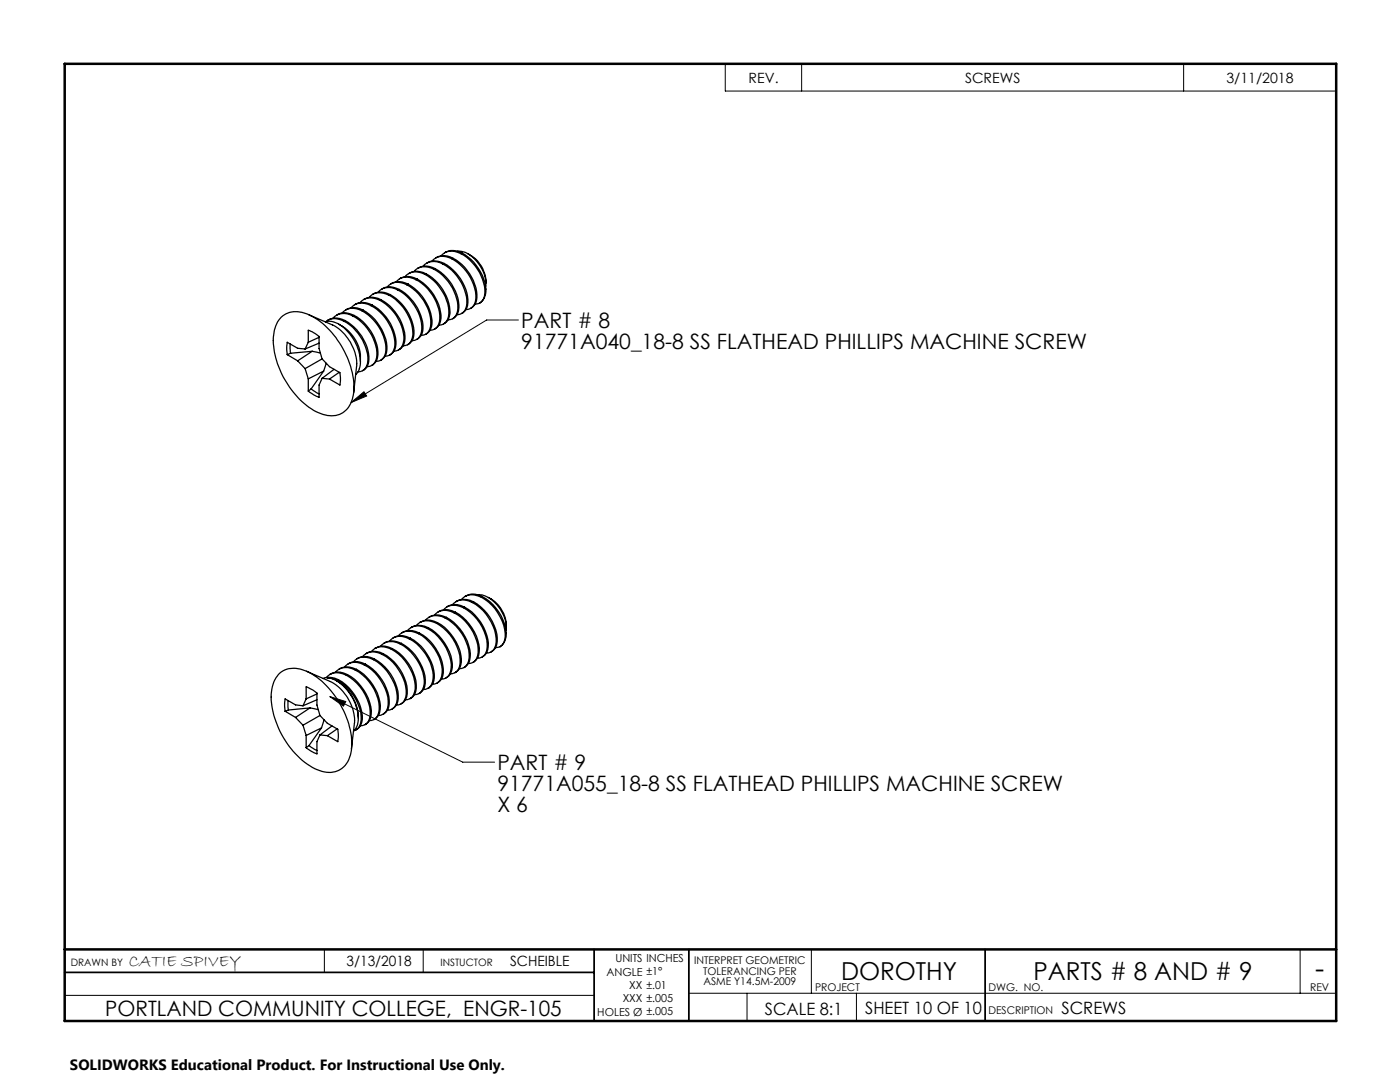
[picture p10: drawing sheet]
<svg xmlns="http://www.w3.org/2000/svg" width="279mm" height="216mm" viewBox="0 0 279 216" stroke-linecap="round" stroke-linejoin="round" font-family="sans-serif">
<g fill="none" stroke="#000" stroke-width=".2">
<path d="M144.7 12.7h122v5.5h-122zM160 12.7v5.5M236.2 12.7v5.5M103.5 63.9h-6.4l-27 16.4M70.1 80.3l2.5-2.1 .6 .8zM65.8 139l26.6 13.1h6.3M65.8 139l3.2 1-.5 .9zM12.9 198.6h105.7M64.7 189.4v4.6M84.5 189.4v4.6M137.5 198.2h129.2M149.1 198.2v5.5"/>
<path d="M161.9 189.4v8.8M170.9 198.2v5.5M259.5 189.4v8.8"/>
</g>
<path d="M12.9 194h105.7M118.6 189.4v14.3M137.5 189.4v14.3M196.6 189.4v14.3" fill="none" stroke="#000" stroke-width=".35"/>
<path d="M12.9 12.7h253.8v191h-253.8zM12.9 189.4h253.8" fill="none" stroke="#000" stroke-width=".5"/>
<path d="M70.1 80.3l2.5-2.1 .6 .8zM65.8 139l3.2 1-.5 .9z" fill="#000"/>
<g fill="none" stroke="#000" stroke-width=".25">
<path d="M72.6 59.8l.2-.1a3.3 3.3 0 0 1 3.3 .1M74.4 58.7l.2-.1a3.6 3.6 0 0 1 3.3 .2M75.8 59.9a3 3 0 0 0-3.9 .5M75.8 59.9a9.4 9.4 0 0 1 4.8 7.9 2 2 0 0 1-2 2.2M76.1 59.8a9 9 0 0 1 4.7 8.4 2.13 2.13 0 0 1-1.2 1.6M76.1 59.8l-.3 .1M76.2 57.7a3.2 3.2 0 0 1 3.5 0M77.6 58.9a3.1 3.1 0 0 0-3.9 .4M77.6 58.9a9 9 0 0 1 4.7 8.4 1.88 1.88 0 0 1-1.9 1.7M77.9 58.8a9.1 9.1 0 0 1 4.7 8.4 2.13 2.13 0 0 1-1.2 1.6M77.9 58.8l-.3 .1M78 56.7l.2-.1a3.4 3.4 0 0 1 3.3 .1"/>
<path d="M79.4 57.9a3 3 0 0 0-3.9 .4M79.4 57.9a9 9 0 0 1 4.7 8.4 1.87 1.87 0 0 1-1.9 1.7M79.7 57.7a9 9 0 0 1 4.6 8.4 2.15 2.15 0 0 1-1.2 1.6M79.7 57.7l-.3 .2M79.7 55.6l.3-.1a3.6 3.6 0 0 1 3.3 .2M81.2 56.8a2.97 2.97 0 0 0-3.9 .5M81.2 56.8a9.1 9.1 0 0 1 4.7 8.4 1.88 1.88 0 0 1-1.9 1.7M81.5 56.7a9.5 9.5 0 0 1 4.7 7.8 2.35 2.35 0 0 1-1.3 2.2M81.5 56.7l-.3 .1M81.5 54.6a3.2 3.2 0 0 1 3.6 0M83 55.8a3 3 0 0 0-3.9 .4M83 55.8a9 9 0 0 1 4.7 8.4 1.94 1.94 0 0 1-1.9 1.7"/>
<path d="M83.3 55.7a9.4 9.4 0 0 1 4.7 7.8 2.53 2.53 0 0 1-1.3 2.2M83.3 55.7l-.3 .1M83.3 53.6l.3-.2a3.3 3.3 0 0 1 3.2 .2M84.8 54.8a2.97 2.97 0 0 0-3.9 .4M84.8 54.8a9.1 9.1 0 0 1 4.7 8.3 1.94 1.94 0 0 1-1.9 1.8M85.1 54.6a9 9 0 0 1 4.6 8.4 2.13 2.13 0 0 1-1.2 1.6M85.1 54.6l-.3 .2M85.1 52.5a3.2 3.2 0 0 1 3.5 .1M86.6 53.7a3 3 0 0 0-3.9 .5M86.6 53.7a9 9 0 0 1 4.7 8.4 1.95 1.95 0 0 1-1.9 1.7M86.8 53.6a9.1 9.1 0 0 1 4.7 8.4 2.29 2.29 0 0 1-1.2 1.6M86.8 53.6l-.2 .1"/>
<path d="M86.9 51.5l.2-.1a3.3 3.3 0 0 1 3.3 .1M88.4 52.7a3 3 0 0 0-3.9 .4M88.4 52.7a9 9 0 0 1 4.7 8.4 1.94 1.94 0 0 1-1.9 1.7M88.6 52.6a9 9 0 0 1 4.7 8.4 1.96 1.96 0 0 1-1.2 1.5M88.6 52.6l-.2 .1M88.7 50.4l.2-.1a3.6 3.6 0 0 1 3.3 .2M90.2 51.6a3 3 0 0 0-4 .5M90.2 51.6a9.1 9.1 0 0 1 4.7 8.4 1.87 1.87 0 0 1-1.9 1.7M90.4 51.5a9 9 0 0 1 4.7 8.4 2.22 2.22 0 0 1-1.2 1.6M90.4 51.5l-.2 .1M91.3 50.1a5 5 0 0 1 4.4 2.9 6.1 6.1 0 0 1 1.2 4.1M92 50.6a3.1 3.1 0 0 0-4 .4"/>
<path d="M92 50.6a9 9 0 0 1 4.7 8.4 2.09 2.09 0 0 1-1 1.5M92.2 50.5a9.2 9.2 0 0 1 4.7 8 2.72 2.72 0 0 1-1.2 2M92.2 50.5l-.2 .1M93.4 50.7a6.4 6.4 0 0 1 3.6 5.8M56.1 63.3a4.8 4.8 0 0 1 5.6-.5 17.2 17.2 0 0 1 8.9 15.5 4.8 4.8 0 0 1-3.6 4.6 9 9 0 0 1-7.2-3.2 18 18 0 0 1-5.3-12.3 6.3 6.3 0 0 1 1.6-4.1zM57.3 70.8l2.1 1.2M57.9 68.7l.1 1.8M58 70.5l-.7 .3M59.4 72l1.5 1.6M60.9 69.6l-1.5-.1-2.1-1.2-.1 .9 .1 1.6M60.9 73.6l.6 2M61.5 68.3v-2.4l.8 .3 1.4 .9v2.4l.6 2.1"/>
<path d="M61.5 68.3l-.6 1.3M61.5 75.6v2.4M61.6 62.8l4.8 2a9.1 9.1 0 0 1 4.8 8.4l-.6 5.1M62.1 77.6l1.6 1M62.1 77.6l-.6 .4M62.3 70.1l1.6 .3M62.3 70.1l-4.3 .4M62.3 70.1l-2.9 1.9M63.7 67.3l-2.2 1M63.7 68.5l-2.8 1.1M64.3 75.5l-.6 1.3v2.5l-1.1-.5-1.1-.8M64.3 71.6l1.5 1.6 2 1.2 .1 1-.1 1.4-2-1.2"/>
<path d="M64.3 75.5l1.5 .1M64.3 71.6l-3.4 2M64.6 74l-2.5 3.6M64.6 74l-3.1 1.6M64.9 64.2a4.6 4.6 0 0 1 4.6 2.1 8.3 8.3 0 0 1 2.2 7.3l-.3 .7-.4 .4M65.1 72.5l-.5 1.5M65.4 63.9l.2-.1a3.5 3.5 0 0 1 3.3 .2M66.7 73.7l-2.4 1.8M67.2 62.9a3.2 3.2 0 0 1 3.5 0M67.6 64.7a7.7 7.7 0 0 1 4.3 7.4M67.7 74.3l-1.9 1.3M68.7 64.1a3.2 3.2 0 0 0-3.7 .1"/>
<path d="M68.7 64.1a9 9 0 0 1 4.6 8.4 1.95 1.95 0 0 1-1.9 1.7M68.9 64a9.1 9.1 0 0 1 4.7 8.4 2.22 2.22 0 0 1-1.2 1.6M68.9 64l-.2 .1M69 61.8l.2-.1a3.4 3.4 0 0 1 3.3 .2M70.4 63.1a3.1 3.1 0 0 0-3.9 .4M70.4 63.1a9 9 0 0 1 4.7 8.3 1.94 1.94 0 0 1-1.9 1.8M70.7 62.9a9 9 0 0 1 4.7 8.4 2.13 2.13 0 0 1-1.2 1.6M70.7 62.9l-.3 .2M70.8 60.8a3.2 3.2 0 0 1 3.5 .1M72.2 62a3 3 0 0 0-3.9 .5M72.2 62a9.1 9.1 0 0 1 4.7 8.4 1.95 1.95 0 0 1-1.9 1.7M72.5 61.9a9.1 9.1 0 0 1 4.7 8.4 2.22 2.22 0 0 1-1.2 1.6"/>
<path d="M72.5 61.9l-.3 .1M74 61a3.1 3.1 0 0 0-3.9 .4M74 61a9.1 9.1 0 0 1 4.7 8.4 1.94 1.94 0 0 1-1.9 1.7M74.3 60.9a9 9 0 0 1 4.7 8.4 2.37 2.37 0 0 1-1.2 1.6M74.3 60.9l-.3 .1M95.7 60.5l-.9 .2M92.8 119a3.2 3.2 0 0 1 3.5 .1M95.3 118.7a5.2 5.2 0 0 1 4.5 2.8 6.3 6.3 0 0 1 1.2 4.2M96.1 119.2a3.1 3.1 0 0 0-4 .4M96.1 119.2a9.5 9.5 0 0 1 4.7 7.9 2.41 2.41 0 0 1-1 1.9M96.3 119.1a9 9 0 0 1 4.7 8l-.4 1-.8 .9M96.3 119.1l-.2 .1"/>
<path d="M97.5 119.2a6.6 6.6 0 0 1 3.5 5.9M55.6 134.6a4.9 4.9 0 0 1 5.7-.6 17.5 17.5 0 0 1 8.9 14.1 5.6 5.6 0 0 1-2.6 5.6 6.3 6.3 0 0 1-6.3-1.2 17.8 17.8 0 0 1-7.2-14 6.9 6.9 0 0 1 1.5-3.9zM57.5 139.8l.1 1.9M61.1 139.5v-2.4l1.3 .6 .9 .6v2.4l.6 2.1M61.1 139.5l-.6 1.3M61.2 133.9l4.7 2.1a9.1 9.1 0 0 1 4.8 8.3l-.6 5.2M63.3 138.5l-2.2 1M63.3 139.6l-2.8 1.2M64.5 135.4a3.3 3.3 0 0 1 3.1 .2M65.9 134.5l.2-.1a3.2 3.2 0 0 1 3.3 .2M67.2 135.9a8.9 8.9 0 0 1 4.3 7.4M67.3 135.8l-.7-.3-1.3-.2a7.2 7.2 0 0 1 5.2 4.2 6.5 6.5 0 0 1 .5 5.8l-.4 .6"/>
<path d="M67.3 135.8a9.3 9.3 0 0 1 4.8 7.9 2.18 2.18 0 0 1-1.5 2.1M67.6 135.6a9.5 9.5 0 0 1 4.7 7.9 2.46 2.46 0 0 1-1.3 2.1M67.6 135.6l-.3 .2M67.7 133.5a3.3 3.3 0 0 1 3.5 .1M69.1 134.7a3.1 3.1 0 0 0-3.9 .5M69.1 134.7a9.3 9.3 0 0 1 4.8 8 2 2 0 0 1-2 2.1M69.4 134.6a9.3 9.3 0 0 1 4.7 7.9 2.33 2.33 0 0 1-1.3 2.1M69.4 134.6l-.3 .1M69.5 132.5a3.1 3.1 0 0 1 3.5 0M70.9 133.7a3.1 3.1 0 0 0-3.9 .5M70.9 133.7a9.3 9.3 0 0 1 4.8 7.9 2 2 0 0 1-2 2.2M71.2 133.6a9.3 9.3 0 0 1 4.7 7.9 2.33 2.33 0 0 1-1.3 2.1"/>
<path d="M71.2 133.6l-.3 .1M71.2 131.4l.3-.1a3.2 3.2 0 0 1 3.2 .2M72.7 132.7a3 3 0 0 0-3.9 .4M72.7 132.7a9.3 9.3 0 0 1 4.8 7.9 2.06 2.06 0 0 1-2 2.2M73 132.5a9.3 9.3 0 0 1 4.7 7.9 2.33 2.33 0 0 1-1.3 2.1M73 132.5l-.3 .2M73 130.4a3.4 3.4 0 0 1 3.5 .1M74.5 131.6a3.1 3.1 0 0 0-3.9 .5M74.5 131.6a9.5 9.5 0 0 1 4.8 7.9 2 2 0 0 1-2 2.2M74.7 131.5a9.3 9.3 0 0 1 4.8 7.9 2.33 2.33 0 0 1-1.3 2.1M74.7 131.5l-.2 .1M74.8 129.4a3.3 3.3 0 0 1 3.5 0"/>
<path d="M76.3 130.6a3 3 0 0 0-3.9 .4M76.3 130.6a9.5 9.5 0 0 1 4.8 7.9 2 2 0 0 1-2 2.2M76.5 130.5a9.3 9.3 0 0 1 4.8 7.9 2.33 2.33 0 0 1-1.3 2M76.5 130.5l-.2 .1M76.6 128.3a3.4 3.4 0 0 1 3.5 .1M78.1 129.5a3.1 3.1 0 0 0-3.9 .5M78.1 129.5a9.5 9.5 0 0 1 4.8 8 2.06 2.06 0 0 1-2 2.2M78.3 129.4a9.3 9.3 0 0 1 4.8 7.9 2.33 2.33 0 0 1-1.3 2.1M78.3 129.4l-.2 .1M78.4 127.3l.2-.1a3.2 3.2 0 0 1 3.3 .2M79.9 128.5a3.1 3.1 0 0 0-3.9 .5M79.9 128.5a9.5 9.5 0 0 1 4.8 7.9 2.05 2.05 0 0 1-2 2.2"/>
<path d="M80.1 128.4a9.5 9.5 0 0 1 4.8 7.9 2.28 2.28 0 0 1-1.3 2.1M80.1 128.4l-.2 .1M80.2 126.3l.2-.1a3.2 3.2 0 0 1 3.3 .1M81.7 127.5a3 3 0 0 0-3.9 .4M81.7 127.5a9.2 9.2 0 0 1 4.7 7.9 2 2 0 0 1-1.9 2.2M81.9 127.4a9.5 9.5 0 0 1 4.8 7.9 2.28 2.28 0 0 1-1.3 2M81.9 127.4l-.2 .1M82 125.2l.2-.1a3.5 3.5 0 0 1 3.3 .2M83.5 126.4a3.1 3.1 0 0 0-4 .5M83.5 126.4a9.3 9.3 0 0 1 4.7 7.9 2 2 0 0 1-1.9 2.2M83.7 126.3a9.3 9.3 0 0 1 4.8 7.9 2.28 2.28 0 0 1-1.3 2.1M83.7 126.3l-.2 .1"/>
<path d="M83.8 124.2l.2-.1a3.2 3.2 0 0 1 3.3 .1M85.3 125.4a3.1 3.1 0 0 0-4 .4M85.3 125.4a9.3 9.3 0 0 1 4.7 7.9 2 2 0 0 1-1.9 2.2M85.5 125.3a9.5 9.5 0 0 1 4.8 7.9 2.57 2.57 0 0 1-1.1 1.9M85.5 125.3l-.2 .1M85.6 123.2l.3-.2a3.4 3.4 0 0 1 3.2 .2M87.1 124.4a3.1 3.1 0 0 0-4 .4M87.1 124.4a9.3 9.3 0 0 1 4.7 7.9 2.06 2.06 0 0 1-1.9 2.2M87.3 124.2a9.5 9.5 0 0 1 4.8 8 2.46 2.46 0 0 1-1.3 2M87.3 124.2l-.2 .2M87.4 122.1a3.3 3.3 0 0 1 3.5 .1M88.9 123.3a3.1 3.1 0 0 0-4 .5"/>
<path d="M88.9 123.3a9.3 9.3 0 0 1 4.7 7.9 2 2 0 0 1-1.9 2.2M89.1 123.2a9.3 9.3 0 0 1 4.7 7.9 2.33 2.33 0 0 1-1.2 2.1M89.1 123.2l-.2 .1M89.2 121.1l.2-.1a3.2 3.2 0 0 1 3.3 .1M89.3 135.1l-.3 .2M90.7 122.3a3 3 0 0 0-4 .4M90.7 122.3a9.3 9.3 0 0 1 4.7 7.9 2 2 0 0 1-1.9 2.2M90.9 122.2a9.3 9.3 0 0 1 4.7 7.9 2.33 2.33 0 0 1-1.2 2.1M90.9 122.2l-.2 .1M91 120.1a3.4 3.4 0 0 1 3.5 0M92.5 121.2a3.1 3.1 0 0 0-4 .5M92.5 121.2a9.3 9.3 0 0 1 4.7 8 2 2 0 0 1-1.9 2.1"/>
<path d="M92.7 121.1a9.2 9.2 0 0 1 4.7 7.9 2.33 2.33 0 0 1-1.2 2.1M92.7 121.1l-.2 .1M94.3 120.2a3 3 0 0 0-4 .4M94.3 120.2a9.5 9.5 0 0 1 4.7 7.9 2 2 0 0 1-1.9 2.2M94.5 120.1a9.3 9.3 0 0 1 4.7 7.9 2.33 2.33 0 0 1-1.2 2.1M94.5 120.1l-.2 .1M99.8 129l-.9 .2M56.9 141.9l2.1 1.3M57.6 141.7l-.7 .2M59 143.2l1.5 1.5M60.5 140.8l-1.5-.1-2.1-1.2-.1 .8 .1 1.6M60.5 144.7l.6 2.1"/>
<path d="M61.1 146.8v2.4M61.7 148.8l1.6 1M61.7 148.8l-.6 .4M61.9 141.3l1.6 .3M61.9 141.3l-4.3 .4M61.9 141.3l-2.9 1.9M63.9 146.6l-.6 1.4v2.4l-1.1-.5-1.1-.7M63.9 142.8l1.4 1.5 2.1 1.2 .1 1-.1 1.5-2.1-1.2M63.9 146.6l1.4 .2M63.9 142.8l-3.4 1.9M64.2 145.2l-2.5 3.6M64.2 145.2l-3.1 1.6"/>
<path d="M64.7 143.7l-.5 1.5M66.3 144.9l-2.4 1.7M67.3 145.5l-2 1.3"/>
</g>
<text font-size="5.6" x="262.4" y="195.1">-</text>
<g font-size="4.9">
<text x="167.8" y="195.5">DOROTHY</text>
<text x="206.2" y="195.5">PARTS # 8 AND # 9</text>
</g>
<g font-size="4.2">
<text x="104" y="65.4">PART # 8</text>
<text x="104" y="69.6">91771A040_18-8 SS FLATHEAD PHILLIPS MACHINE SCREW</text>
<text x="99.3" y="153.7">PART # 9</text>
<text x="99.3" y="157.8">91771A055_18-8 SS FLATHEAD PHILLIPS MACHINE SCREW</text>
<text x="99.3" y="162">X 6</text>
<text x="21" y="202.7">PORTLAND COMMUNITY COLLEGE, ENGR-105</text>
</g>
<text font-size="3.5" x="25.7" y="192.8">CATIE SPIVEY</text>
<g font-size="3.4">
<text x="152.7" y="202.6">SCALE 8:1</text>
<text x="172.7" y="202.3">SHEET 10 OF 10</text>
<text x="211.8" y="202.3">SCREWS</text>
</g>
<text font-size="3" x="14" y="213.5">SOLIDWORKS Educational Product. For Instructional Use Only.</text>
<g font-size="2.8">
<text x="149.4" y="16.5">REV.</text>
<text x="192.6" y="16.5">SCREWS</text>
<text x="244.8" y="16.5">3/11/2018</text>
<text x="69.2" y="192.8">3/13/2018</text>
<text x="101.8" y="192.8">SCHEIBLE</text>
</g>
<g font-size="2.2">
<text x="121" y="194.7">ANGLE ±1°</text>
<text x="122.8" y="192">UNITS INCHES</text>
<text x="125.6" y="197.3">XX ±.01</text>
<text x="119.2" y="202.6">HOLES Ø ±.005</text>
<text x="124.3" y="200">XXX ±.005</text>
</g>
<g font-size="2.1">
<text x="138.5" y="192.4">INTERPRET GEOMETRIC</text>
<text x="140.3" y="194.5">TOLERANCING PER</text>
<text x="140.4" y="196.6">ASME Y14.5M-2009</text>
<text x="162.7" y="197.8">PROJECT</text>
<text x="197.2" y="197.8">DWG. NO.</text>
<text x="261.4" y="197.7">REV</text>
<text x="197.2" y="202.3">DESCRIPTION</text>
</g>
<g font-size="2">
<text x="14.1" y="192.8">DRAWN BY</text>
<text x="87.9" y="192.8">INSTUCTOR</text>
</g>
</svg>
